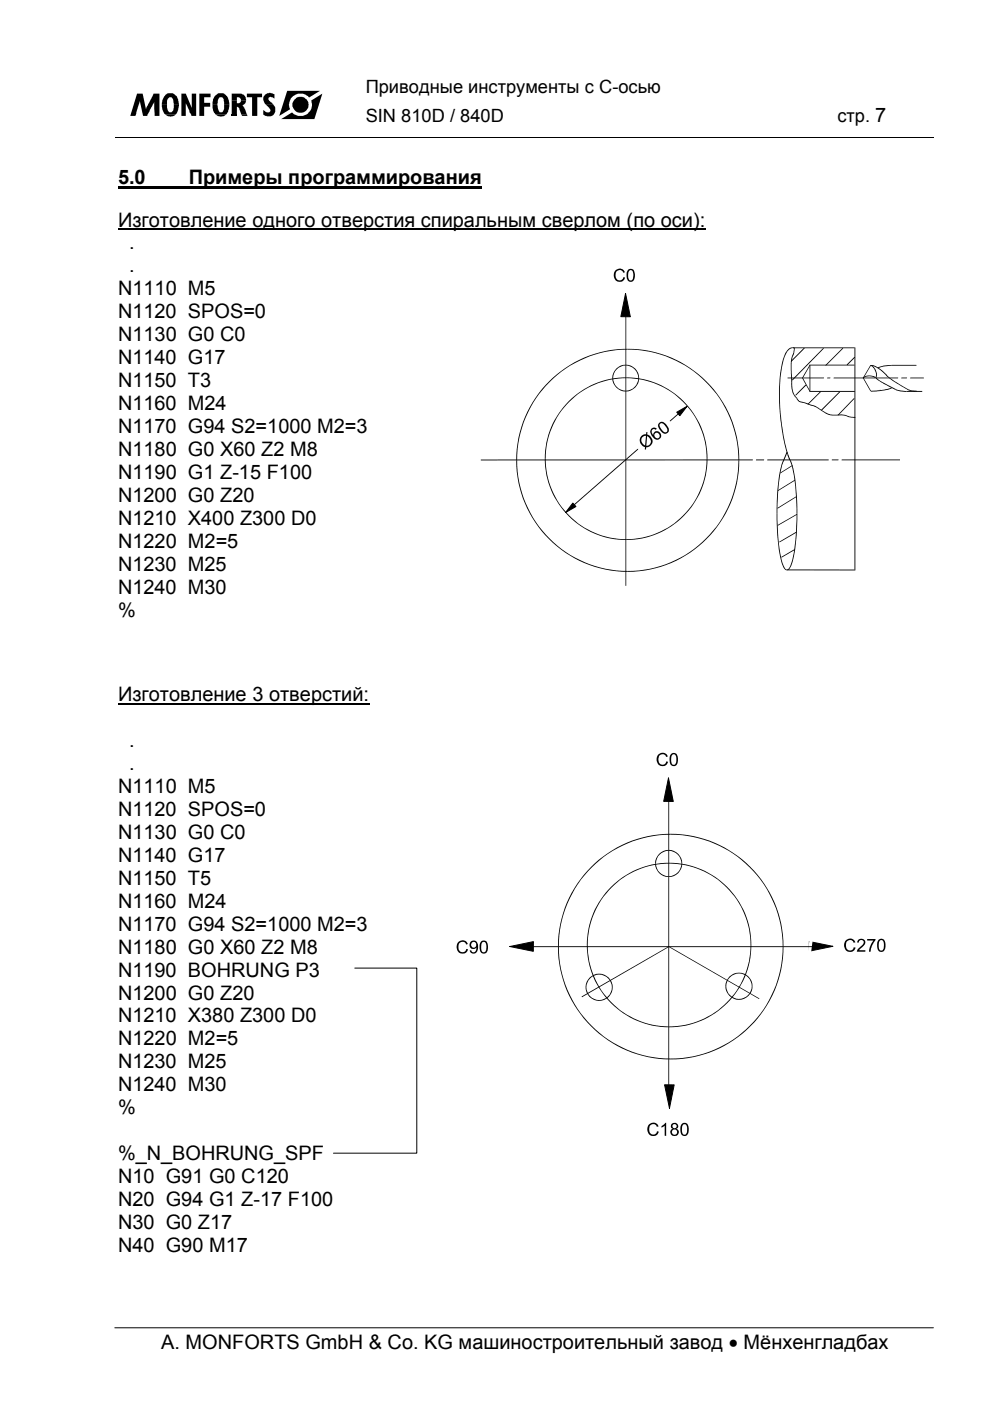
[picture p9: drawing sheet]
<svg xmlns="http://www.w3.org/2000/svg" width="210mm" height="297mm" viewBox="0 0 210 297" stroke-linecap="round" stroke-linejoin="round" font-family="sans-serif">
<path d="M24.5 29.1h173.6" fill="none" stroke="#000" stroke-width=".21"/>
<path d="M60.9 19.3h6.9l-8.6 5.3zM59.6 25.3l8.7-5.4-1.6 5.4z" fill="#000"/>
<circle cx="63.7" cy="22.2" r="2.4" fill="#fff"/>
<g fill="#000">
<path d="M29.1 19.9h1.1l.7 3.2 1.6-3.2h1.3v4.7h-1l-.1-3.1-1.5 3.1h-.9l-.6-3.1-1 3.1h-1.1z" fill-rule="evenodd"/>
<path d="M38.5 19.9h.9l1.3 3v-3h.9v4.7h-1l-1.3-3 .1 3h-.9z" fill-rule="evenodd"/>
<path d="M42.3 19.9h2.3v.7h-1.3v1.2h1.3v.8h-1.3v2h-1z" fill-rule="evenodd"/>
<path d="M52.3 19.9h3.3v.7h-1.1v4h-1.1v-4h-1.1z" fill-rule="evenodd"/>
<path d="M35.1 20.1l.6-.3h.9a2.66 2.66 0 0 1 1.4 2.4h-1.1l-.1-.8a.73 .73 0 0 0-.9-.8 1.46 1.46 0 0 0-.5 1.6h-1.1l.2-1.1z" fill-rule="evenodd"/>
<path d="M34.3 22.2h1.1l.1 .9a.73 .73 0 0 0 .8 .7l.5-.5 .1-1.1h1.1l-.2 1.1-.5 .9h-2.3l-.6-1.1z" fill-rule="evenodd"/>
<path d="M35 24.2h2.3a1.54 1.54 0 0 1-2.3 0z" fill-rule="evenodd"/>
<path d="M45.8 20.1l.5-.3 1.2 .1a2.45 2.45 0 0 1 1.1 2.3h-1.1l-.1-1.2-.3-.4h-.5l-.2 .2-.2 .6-.1 .8h-1v-.6a2.08 2.08 0 0 1 .7-1.5z" fill-rule="evenodd"/>
<path d="M45.7 24.2h2.2a1.71 1.71 0 0 1-2.2 0z" fill-rule="evenodd"/>
<path d="M45.1 22.2h1l.3 1.4 .2 .2h.5a1.68 1.68 0 0 0 .4-1.6h1.1l-.2 1.5-.4 .5h-2.3a2.15 2.15 0 0 1-.6-2z" fill-rule="evenodd"/>
<path d="M49.1 19.9h2.1a1.34 1.34 0 0 1 1 1.4h-1.1l-.2-.5-.3-.2h-.4v.7h-1.1z" fill-rule="evenodd"/>
<path d="M49.1 21.3h1.1v.6l.7-.1 .2-.5h1.1l-.2 .6-.6 .5 .4 .5 .5 1.3h-1.1l-.5-1.2-.4-.4-.1 1.6h-1.1z" fill-rule="evenodd"/>
<path d="M51.2 24.2h1.1l.2 .4h-1.2z" fill-rule="evenodd"/>
<path d="M56.4 22.2h1.6l.4 .6v.9l-.7 .9-1.1 .1-.8-.4v-1l.2 .2a.88 .88 0 0 0 1.3 .1l-.2-.7z" fill-rule="evenodd"/>
<path d="M56.2 20.1v-.1a1.36 1.36 0 0 1 1.7-.1h.3v1l-.3-.2a.72 .72 0 0 0-1 .1l.2 .6 .9 .8h-1.6a1.45 1.45 0 0 1-.2-2.1z" fill-rule="evenodd"/>
<circle cx="63.7" cy="22.2" r="1.69"/>
</g>
<path d="M49.1 24.2h1.1v.4h-1.1z" fill="#000"/>
<path d="M24.3 281.5h173.6" fill="none" stroke="#000" stroke-width=".21"/>
<path d="M25 39.7h77.2" fill="none" stroke="#000" stroke-width=".44"/>
<path d="M25 48.6h124.5M25 149.2h53.3" fill="none" stroke="#000" stroke-width=".32"/>
<circle cx="133.1" cy="97.6" r="23.5" fill="#fff"/>
<path d="M116.4 80.9a23.3 23.3 0 0 1 16.7-6.9v.1a23.5 23.5 0 0 0-23.5 23.5h-.1a23.5 23.5 0 0 1 6.9-16.7zM109.5 97.6h.1a23.5 23.5 0 0 0 23.5 23.5v.1a23.7 23.7 0 0 1-23.6-23.6zM133.1 74a23.7 23.7 0 0 1 23.6 23.6h-.1a23.6 23.6 0 0 0-23.5-23.5zM133.1 121.1a23.6 23.6 0 0 0 23.5-23.5h.1a23.7 23.7 0 0 1-23.6 23.6z" fill="#000"/>
<circle cx="132.8" cy="97.2" r="17.1" fill="#fff"/>
<path d="M130.7 78.1a2.68 2.68 0 0 1 2-.8v.2a2.71 2.71 0 0 0-2.7 2.7h-.2a2.91 2.91 0 0 1 .9-2.1zM115.5 97.3h.2a17.1 17.1 0 0 0 17.1 17v.2a17.3 17.3 0 0 1-17.3-17.2zM129.8 80.2h.2a2.67 2.67 0 0 0 2.7 2.6v.2a2.89 2.89 0 0 1-2.9-2.8zM135.3 80.2h.2a2.85 2.85 0 0 1-2.8 2.8v-.2a2.71 2.71 0 0 0 2.6-2.6zM120.6 85.1a17.2 17.2 0 0 1 12.2-5.1v.2a17.2 17.2 0 0 0-17.1 17.1h-.2a17.1 17.1 0 0 1 5.1-12.2zM132.7 77.3a2.82 2.82 0 0 1 2.8 2.9h-.2a2.75 2.75 0 0 0-2.6-2.7zM132.8 80a17.3 17.3 0 0 1 17.2 17.3h-.2a17.1 17.1 0 0 0-17-17.1zM120.2 108.2l25-21.8 .1 .2-24.9 21.8zM132.8 114.3a17.1 17.1 0 0 0 17-17h.2a17.3 17.3 0 0 1-17.2 17.2zM132.6 66.1h.2v58.1h-.2z" fill="#000"/>
<path d="M132.6 62.2l1 5-2-.1zM143.5 87.4l2.2-1.3-1.6 2zM121.5 106.7l.6 .7-2.2 1.2z" fill="#000"/>
<path d="M132.6 62.2l1 5-2-.1zM143.5 87.4l2.2-1.3-1.6 2zM121.5 106.7l.6 .7-2.2 1.2z" fill="none" stroke="#000" stroke-width=".21"/>
<path d="M134 93.5l6.9-5.5 2.4 3-6.9 5.5z" fill-rule="evenodd" fill="#fff"/>
<path d="M134 93.5l6.9-5.5 2.4 3-6.9 5.5z" fill="none" stroke="#fff" stroke-width=".21"/>
<g fill="#000">
<path d="M136 92.4l.5-.3h.5v-.5h.3l-.1 .5a1.36 1.36 0 0 1 1.2 1.5 1.36 1.36 0 0 1-1.4 1.2v.5h-.3l.1-.5a1.46 1.46 0 0 1-.8-2.4zM136.2 92.7a1.2 1.2 0 0 0 .6 1.7l.2-2-.5 .1zM137.2 92.5l-.2 2a1.01 1.01 0 0 0 1-.8 1.01 1.01 0 0 0-.6-1.2zM138.1 90.9a.79 .79 0 0 1 1.2 0l-.4 .2a.54 .54 0 0 0-.7 .1 .54 .54 0 0 0 .1 .7l.2 .4a.86 .86 0 0 1 1.3-.7 .86 .86 0 0 1 0 1.4 1.1 1.1 0 0 1-1.6-.6l-.3-.8zM138.8 92.3a.59 .59 0 0 0 1.1 0 .59 .59 0 0 0-1.1 0z" fill-rule="evenodd"/>
<path d="M139.8 89.6l.1-.1a1.62 1.62 0 0 1 1.9 2 .99 .99 0 0 1-1 .4 .99 .99 0 0 1-.8-.7l-.2-.2a.99 .99 0 0 1 0-1.4zM139.9 89.9a1.64 1.64 0 0 0 .9 1.7 .54 .54 0 0 0 .7-.2 .54 .54 0 0 0-.2-.8 1.2 1.2 0 0 0-1.3-.8z" fill-rule="evenodd"/>
</g>
<g fill="#000">
<path d="M170.5 73.7l.1 .2-2.8 2.8-.1-.1zM168 73.6l.5 .1-.1 .2-.4-.1zM168.2 74.8h.2l-.1 .4-.3 .6h-.2zM168.3 73.8h.2v.3a.45 .45 0 0 1-.3 .7zM171.6 77.3h9.6v.2h-9.5l.1-.1zM175 77.4l3.7-3.7 .1 .2-3.7 3.7zM179.5 77.3l1.7-1.7 .1 .2-1.7 1.6zM168.1 73.7h13.3l-13.3 .1zM184.7 77.4a1.86 1.86 0 0 1 1.1 1.4l-.1 .1a2.04 2.04 0 0 0-1-1.3zM187.8 79.5h.2l1.5 1.2 3.1 1.8-.1 .2-3.4-2.1zM184.5 77.4a3.9 3.9 0 0 1 3 1.6l.5 .5-.1 .1a4.6 4.6 0 0 0-3.3-2zM186.1 78l1.2-.5 1.8-.1v.2a6.7 6.7 0 0 0-3 .5z"/>
<path d="M189 77.4h5.3v.1h-5.3zM167.2 74l.8-.4v.2a2.92 2.92 0 0 0-1.8 2.5 34.9 34.9 0 0 0-.7 11.5h-.1a28.4 28.4 0 0 1 1.1-12.9zM166 97.7l.1 .1-.6 2.4-.3 2-.4 6.7h-.1a35.6 35.6 0 0 1 1.3-11.2zM166.8 95.8l.2 .1-.9 2-.1-.1zM165.4 87.8h.1a40.5 40.5 0 0 0 1.7 8.7l-.2 .1-.3-.9-.6-2.6zM167.8 75.8h.2l-.2 1.3 .2 3.9h-.2l-.1-2.6zM174.6 73.8l.1 .1-6.7 6.8-.1-.2zM165.4 100.2l2.6-1.6v.2l-2.5 1.6zM170.8 81.5l.2 .2-2.3 2.2-.1-.1zM167.8 81h.2a4.1 4.1 0 0 0 1 3.4l-.1 .1a4.1 4.1 0 0 1-1.1-3.5zM168.8 84.4a.52 .52 0 0 1 .5 .7zM171.7 77.4h.1l-1.6 2.8h-.1z"/>
<path d="M169.4 85l1.1 .3-.1 .1-1-.2zM171.2 85.7l2.7-2.7 .2 .1-2.8 2.7zM171.6 77.4h.2l-.1 5.7zM170.1 80.2l.1-.1 1.6 2.9h-.1zM170.5 85.3l1.9 .6-.1 .2-1.9-.7zM174.1 86.9l3.9-3.9 .1 .1-3.9 3.9zM172.4 85.9l2.5 1.5 1.2 .5v.2l-1-.4-1.9-1.2-.9-.4zM181 84.4l.2 .1-3.5 3.6-.1-.1zM176.1 87.9h2.3l1.3 .3-.1 .1-1.2-.2h-1.9h-.4zM171.7 82.9h9.6v.2h-9.6zM179.7 88.1l.8 .3h.9v.2l-1.6-.2-.2-.1zM184.5 77.4l.2 .1-1.6 2.7h-.1z"/>
<path d="M183 80.2l.1-.1 1.6 2.8-.1 .1zM184.7 82.8a12.1 12.1 0 0 0 4.3-.6l.1 .1-.1 .1-1.5 .4-2.6 .2h-.2zM183.2 79.9l.6-.2 .8-.1 .8 .2 .3 .2-.2 .1a2.06 2.06 0 0 0-2.4 .1l-.2-.1zM185.7 80.2l.1-.1 .8 .7 3.3 1.7-.1 .2a16.7 16.7 0 0 1-4.1-2.5zM185.7 78.9l.1-.1 .1 .4-.1 .9h-.2l.1-.5zM189.9 82.5l2.3 .4v.2l-2.1-.3-.3-.1zM101.9 97.4h88.9v.2h-88.9zM192.6 82.5l.7 .3h1.1v.2l-1.4-.1-.5-.2zM192.2 82.9h3.3v.2h-3.3zM167 80.1h28.9v.1h-28.9zM164.7 108.9h.1a34.5 34.5 0 0 0 1.3 11 1.09 1.09 0 0 0 .7 .9v.1a2.36 2.36 0 0 1-1.2-2 44.2 44.2 0 0 1-.9-10zM165.6 118.1l2.8-1.7 .2 .2-2.9 1.6z"/>
<path d="M164.9 104l3.6-2.3 .1 .2-3.6 2.2zM164.8 107.7l4-2.4v.1l-3.9 2.4zM165.2 114.9l3.6-2.1 .1 .1-3.6 2.1zM164.8 111.3l4.2-2.3v.1l-4.1 2.4zM167.2 97.3l.2-.1a14.8 14.8 0 0 1 1.4 6.8l.3 4.9h-.2v-1a30.3 30.3 0 0 0-1.5-10.4zM168.9 108.9h.2a35.6 35.6 0 0 1-1.3 11.1 1.32 1.32 0 0 1-1 .9v-.1a2.32 2.32 0 0 0 1.2-2 43 43 0 0 0 .9-9.9zM166.9 120.7l14.4 .1v.1h-14.4zM181.2 73.7h.2v47.2l-.1-.1-.1 .1z"/>
</g>
<path d="M167.1 96.5l.3 .8" fill="none" stroke="#000" stroke-width=".21"/>
<g fill="#fff">
<path d="M174.8 79.4l.7 .1-.2 1.4-.7-.1z"/>
<path d="M176.2 79.3l.7 .1-.3 1.8-.7-.2z"/>
<path d="M190.5 79.5l.6 .1v1.3l-.7-.1z"/>
<path d="M192.4 79.5h.6l-.1 1.7-.7-.1z"/>
</g>
<path d="M130.5 57.3a1.16 1.16 0 0 1 2 .4l-.4 .1a.87 .87 0 0 0-1.1-.4 .87 .87 0 0 0-.5 1.1 .84 .84 0 0 0 .7 .9 .84 .84 0 0 0 1-.6h.3a1.22 1.22 0 0 1-1.3 .9 1.22 1.22 0 0 1-1.1-1.2l.1-.7zM133.1 57.2a.87 .87 0 0 1 1.1-.1 .87 .87 0 0 1 .4 .9v.6a.9 .9 0 0 1-.4 1 .9 .9 0 0 1-1.1-.2l-.2-.4a2.24 2.24 0 0 1 .2-1.8zM133.4 57.4a1.99 1.99 0 0 0 .1 2 .7 .7 0 0 0 .8-.9l-.1-.8a.46 .46 0 0 0-.3-.4 .46 .46 0 0 0-.5 .1z" fill-rule="evenodd" fill="#000"/>
<g fill="#fff">
<path d="M159.7 96.3l.7 .1-.3 3.3h-.7z"/>
<path d="M162.2 96.1h.7l-.5 3.9-.7-.1z"/>
<path d="M177.9 96.4l.6 .1-.2 2.9-.7-.1z"/>
<path d="M175.7 96.1h.7l-.1 3.4-.7-.1z"/>
</g>
<circle cx="142.2" cy="200.7" r="23.8" fill="#fff"/>
<path d="M125.3 183.8a23.8 23.8 0 0 1 16.9-7v.2a23.8 23.8 0 0 0-23.7 23.7h-.2a23.6 23.6 0 0 1 7-16.9zM118.3 200.7h.2a23.8 23.8 0 0 0 23.7 23.7v.2a24 24 0 0 1-23.9-23.9zM142.2 176.8a24 24 0 0 1 23.9 23.9h-.2a23.8 23.8 0 0 0-23.7-23.7zM142.2 224.4a23.8 23.8 0 0 0 23.7-23.7h.2a24 24 0 0 1-23.9 23.9z" fill="#000"/>
<circle cx="141.9" cy="200.4" r="17.4" fill="#fff"/>
<g fill="#000">
<path d="M138.9 183.1h.2a2.71 2.71 0 0 0 2.7 2.7v.1a2.85 2.85 0 0 1-2.9-2.8zM141.8 185.8a2.75 2.75 0 0 0 2.7-2.7h.2a2.85 2.85 0 0 1-2.9 2.8zM139.7 181a2.9 2.9 0 0 1 2.1-.8v.2a2.71 2.71 0 0 0-2.7 2.7h-.2a2.9 2.9 0 0 1 .8-2.1zM129.5 188a17.4 17.4 0 0 1 12.4-5.1v.2a17.3 17.3 0 0 0-17.3 17.3h-.2a17.3 17.3 0 0 1 5.1-12.4zM141.8 180.2a2.89 2.89 0 0 1 2.9 2.9h-.2a2.75 2.75 0 0 0-2.7-2.7zM124.1 209.3h.2a2.75 2.75 0 0 0 2.7 2.7v.2a2.89 2.89 0 0 1-2.9-2.9zM124.4 200.4h.2a17.3 17.3 0 0 0 17.3 17.2v.2a17.5 17.5 0 0 1-17.5-17.4zM129.7 209.3h.2a2.89 2.89 0 0 1-2.9 2.9v-.2a2.75 2.75 0 0 0 2.7-2.7zM125 207.3a3 3 0 0 1 2-.9v.2a2.75 2.75 0 0 0-2.7 2.7h-.2a2.9 2.9 0 0 1 .9-2zM127 206.4a2.89 2.89 0 0 1 2.9 2.9h-.2a2.75 2.75 0 0 0-2.7-2.7zM159.1 200.4h.2a17.5 17.5 0 0 1-17.4 17.4v-.2a17.3 17.3 0 0 0 17.2-17.2zM153.8 209.1h.2a2.75 2.75 0 0 0 2.7 2.7v.2a2.89 2.89 0 0 1-2.9-2.9z"/>
<path d="M156.7 211.8a2.75 2.75 0 0 0 2.7-2.7h.2a2.89 2.89 0 0 1-2.9 2.9zM154.6 207.1a2.77 2.77 0 0 1 2.1-.9v.2a2.75 2.75 0 0 0-2.7 2.7h-.2a3 3 0 0 1 .8-2zM141.9 182.9a17.5 17.5 0 0 1 17.4 17.5h-.2a17.3 17.3 0 0 0-17.2-17.3zM156.7 206.2a2.85 2.85 0 0 1 2.9 2.9h-.2a2.75 2.75 0 0 0-2.7-2.7zM141.7 169.2h.2v62.6h-.2z"/>
</g>
<g fill="#000">
<path d="M141.7 165l1.1 4.9h-2.1zM108.1 200.7l5-1v2zM171.6 199.6l5 1-5 1.1zM140.9 230h2l-1 5z"/>
<path d="M139.6 160a1.19 1.19 0 0 1 2 .4l-.4 .1a.88 .88 0 0 0-1.1-.5 .88 .88 0 0 0-.5 1.1 .85 .85 0 0 0 .7 1 .85 .85 0 0 0 1-.7l.3 .1a1.28 1.28 0 0 1-1.6 .8 1.28 1.28 0 0 1-.7-1.7zM142.3 159.9a.91 .91 0 0 1 1.1-.1 .91 .91 0 0 1 .3 1v.5a.93 .93 0 0 1-.9 1.1 .93 .93 0 0 1-.8-1.2v-.7zM142.6 160a1.91 1.91 0 0 0 0 2.1 .73 .73 0 0 0 .8-.9v-.7a.57 .57 0 0 0-.8-.5z" fill-rule="evenodd"/>
</g>
<path d="M141.7 165l1 4.9h-2zM171.6 199.6l5 1-5 1.1zM108.1 200.7l5-1.1v2.1zM140.9 230h2l-1 5z" fill="none" stroke="#000" stroke-width=".21"/>
<g fill="#fff">
<path d="M169.1 199.4l.7 .1-.3 3.4-.6-.1z"/>
<path d="M171.6 199.2h.7l-.5 4-.7-.1z"/>
</g>
<path d="M123.3 211.3l18.6-10.7v.2l-18.5 10.6zM141.9 200.6l19.1 11.1-.1 .1-19.1-11zM112.4 200.6h60.4v.2h-60.4z" fill="#000"/>
<g fill="#000">
<path d="M97.1 199.9a1.21 1.21 0 0 1 2.1 .3l-.4 .1a.88 .88 0 0 0-1.1-.5 .88 .88 0 0 0-.5 1.1 .85 .85 0 0 0 .7 1 .85 .85 0 0 0 1-.7l.3 .1a1.25 1.25 0 0 1-1.5 .8 1.25 1.25 0 0 1-.9-1.4zM99.8 199.7a.94 .94 0 0 1 1.1-.2 .94 .94 0 0 1 .5 1v.5a.94 .94 0 0 1-.6 1.1 .94 .94 0 0 1-1.2-.4v-.2h.3a.56 .56 0 0 0 .7 .4 .56 .56 0 0 0 .4-.8v-.2a.86 .86 0 0 1-1.3 .1 .86 .86 0 0 1 .1-1.3zM100.1 199.9a.61 .61 0 0 0-.1 .9 .61 .61 0 0 0 .9-.1 .61 .61 0 0 0-.2-.9l-.3-.1zM102.1 199.6a.93 .93 0 0 1 1 0 .93 .93 0 0 1 .4 1v.4a.93 .93 0 0 1-1 1.2 .93 .93 0 0 1-.8-1.2v-.9zM102.3 199.8l-.3 .8a.84 .84 0 0 0 .7 1.3l.4-.4v-1.2a.54 .54 0 0 0-.2-.5 .54 .54 0 0 0-.6 0z" fill-rule="evenodd"/>
<path d="M179.2 199.5a1.21 1.21 0 0 1 1.2-.5 1.21 1.21 0 0 1 1 .8l-.4 .1a.87 .87 0 0 0-1.2-.5 .87 .87 0 0 0-.4 1.2 .84 .84 0 0 0 .7 .9 .84 .84 0 0 0 .9-.7l.4 .1a1.24 1.24 0 0 1-1.4 .9 1.24 1.24 0 0 1-1-1.2zM182 199.2a.88 .88 0 0 1 1.4 .2 .88 .88 0 0 1-.4 1.3l-.9 .8h1.4v.3l-1.8-.1a1.84 1.84 0 0 1 1.1-1.3 .59 .59 0 0 0 .3-.7 .59 .59 0 0 0-.7-.4l-.3 .2v.4l-.4-.1zM183.9 199.1h1.7v.2l-.8 1.4-.2 1.1h-.3l.1-.8 .3-.9 .5-.7h-1.3zM186.3 199.3a.92 .92 0 0 1 1.1-.1 .92 .92 0 0 1 .3 1.1v.4a.93 .93 0 0 1-.9 1.1 .93 .93 0 0 1-.8-1.2v-.7zM186.6 199.3a1.91 1.91 0 0 0 0 2.2 .7 .7 0 0 0 .8-.9v-.5a.65 .65 0 0 0-.8-.8z" fill-rule="evenodd"/>
<path d="M137.6 238.4a1.19 1.19 0 0 1 2 .4l-.3 .1a.87 .87 0 0 0-1.2-.5 .87 .87 0 0 0-.5 1.2 .84 .84 0 0 0 .7 .9 .84 .84 0 0 0 1-.7l.4 .1a1.28 1.28 0 0 1-1.7 .9 1.28 1.28 0 0 1-.7-1.7zM140.3 238.8l.8-.7h.1v2.7h-.3v-2.1l-.6 .4zM142.4 238.3a.73 .73 0 0 1 1.2-.1 .73 .73 0 0 1-.2 1.1 .84 .84 0 0 1 .4 1.2 .84 .84 0 0 1-1.2 .3 .77 .77 0 0 1-.5-.7 .77 .77 0 0 1 .5-.8 .63 .63 0 0 1-.2-1zM142.6 238.8a.45 .45 0 0 0 .9 0 .45 .45 0 0 0-.9 0zM142.5 240a.56 .56 0 0 0 1.1 0 .56 .56 0 0 0-1.1 0zM144.5 238.3a.91 .91 0 0 1 1.2-.1 .91 .91 0 0 1 .3 1.1v.4a.93 .93 0 0 1-.9 1.2 .93 .93 0 0 1-.8-1.3v-.7zM144.8 238.5a2.03 2.03 0 0 0 .1 2 .7 .7 0 0 0 .8-.9l-.1-.8a.47 .47 0 0 0-.3-.4 .47 .47 0 0 0-.5 .1z" fill-rule="evenodd"/>
</g>
<path d="M75.2 205.3h13.2v39.2h-17.7" fill="none" stroke="#000" stroke-width=".21"/>
<g font-size="4.2">
<text x="25" y="39.1">5.0</text>
<text x="40" y="39.1">Примеры программирования</text>
<text x="25" y="48">Изготовление одного отверстия спиральным сверлом (по оси):</text>
<text x="27.4" y="52.9">.</text>
<text x="27.4" y="57.8">.</text>
<text x="25" y="62.6">N1110 M5</text>
<text x="25" y="67.5">N1120 SPOS=0</text>
<text x="25" y="72.4">N1130 G0 C0</text>
<text x="25" y="77.2">N1140 G17</text>
<text x="25" y="82.1">N1150 T3</text>
<text x="25" y="87">N1160 M24</text>
<text x="25" y="91.8">N1170 G94 S2=1000 M2=3</text>
<text x="25" y="96.7">N1180 G0 X60 Z2 M8</text>
<text x="25" y="101.6">N1190 G1 Z-15 F100</text>
<text x="25" y="106.4">N1200 G0 Z20</text>
<text x="25" y="111.3">N1210 X400 Z300 D0</text>
<text x="25" y="116.2">N1220 M2=5</text>
<text x="25" y="121.1">N1230 M25</text>
<text x="25" y="125.9">N1240 M30</text>
<text x="25" y="130.8">%</text>
<text x="25" y="148.6">Изготовление 3 отверстий:</text>
<text x="27.4" y="158.4">.</text>
<text x="27.4" y="163.2">.</text>
<text x="25" y="168.1">N1110 M5</text>
<text x="25" y="173">N1120 SPOS=0</text>
<text x="25" y="177.8">N1130 G0 C0</text>
<text x="25" y="182.7">N1140 G17</text>
<text x="25" y="187.6">N1150 T5</text>
<text x="25" y="192.4">N1160 M24</text>
<text x="25" y="197.3">N1170 G94 S2=1000 M2=3</text>
<text x="25" y="202.2">N1180 G0 X60 Z2 M8</text>
<text x="25" y="207.1">N1190 BOHRUNG P3</text>
<text x="25" y="211.9">N1200 G0 Z20</text>
<text x="25" y="216.8">N1210 X380 Z300 D0</text>
<text x="25" y="221.7">N1220 M2=5</text>
<text x="25" y="226.5">N1230 M25</text>
<text x="25" y="231.4">N1240 M30</text>
<text x="25" y="236.3">%</text>
<text x="25" y="246">%_N_BOHRUNG_SPF</text>
<text x="25" y="250.9">N10 G91 G0 C120</text>
<text x="25" y="255.7">N20 G94 G1 Z-17 F100</text>
<text x="25" y="260.6">N30 G0 Z17</text>
<text x="25" y="265.5">N40 G90 M17</text>
<text x="34.2" y="286.1">A. MONFORTS GmbH &amp; Co. KG машиностроительный завод • Мёнхенгладбах</text>
</g>
<g font-size="3.9">
<text x="77.5" y="19.7">Приводные инструменты с C-осью</text>
<text x="77.5" y="25.9">SIN 810D / 840D</text>
<text x="177.5" y="25.9">стр. 7</text>
</g>
</svg>
